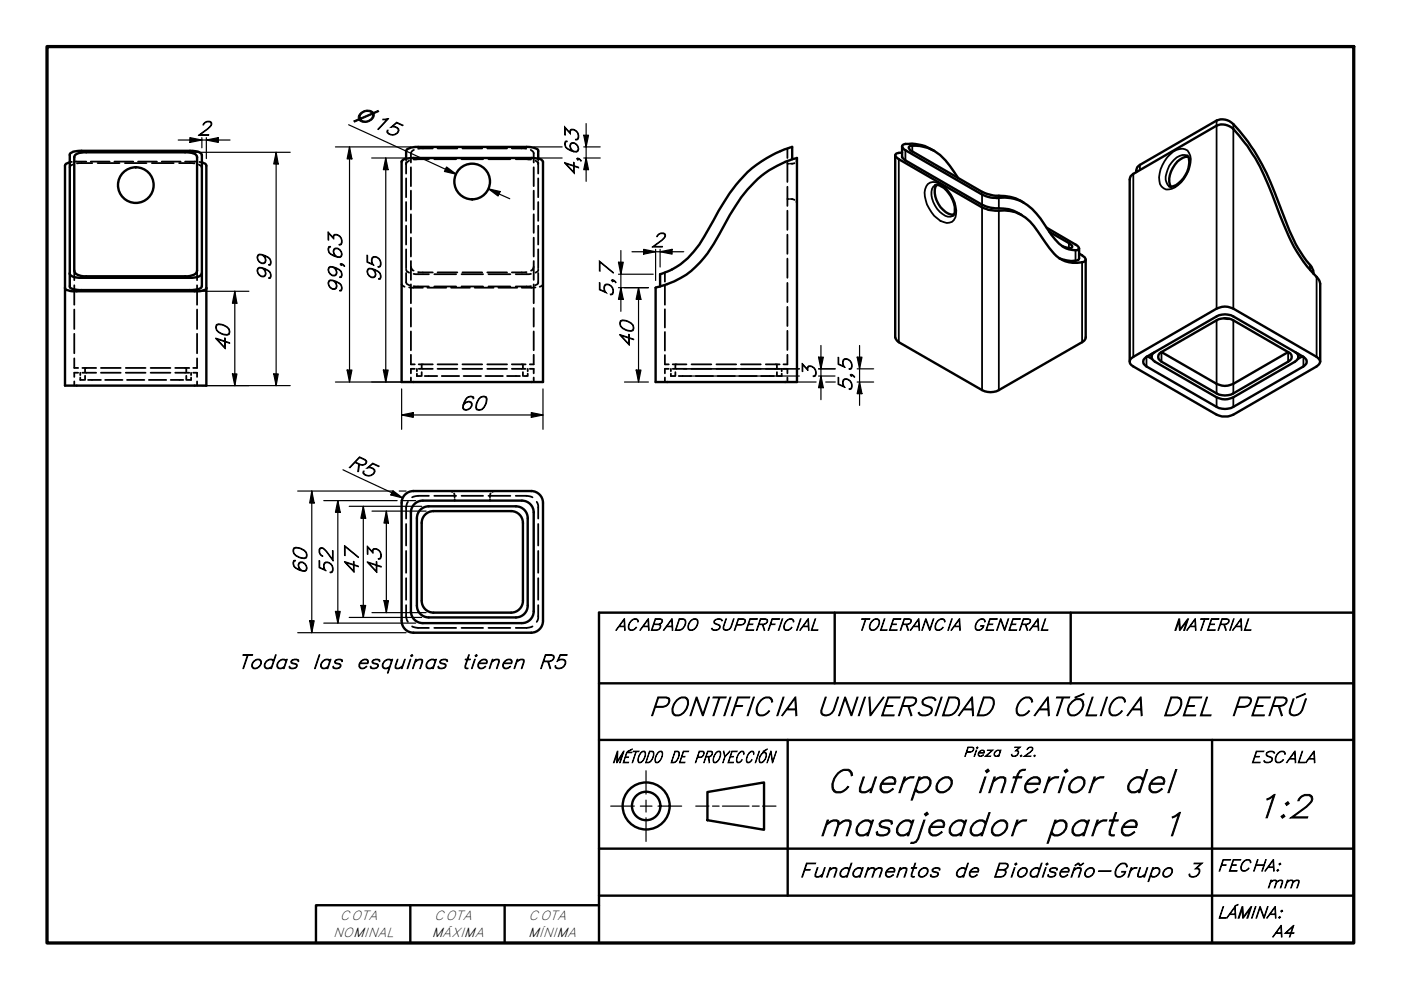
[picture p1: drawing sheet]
<svg xmlns="http://www.w3.org/2000/svg" width="297mm" height="210mm" viewBox="0 0 297 210" stroke-linecap="round" stroke-linejoin="round" font-family="sans-serif">
<!-- layer: Oculto (ISO) -->
<g fill="none" stroke="#000" stroke-width=".38">
<path d="M15.2 34.3l-.4 .1M15.4 34.9a.65 .65 0 0 0-.6 .7M15.7 34.3h2.6M19.2 34.3h4M19.6 34.6h-3.3M20.7 34.6h4.6M24.3 34.3h4M26.5 34.6h4.6M29.3 34.3h4M32.2 34.6h4.6M34.3 34.3h4M38 34.6h3.2"/>
<path d="M39.2 34.3h2.6M42.2 34.9l.4 .3 .2 .4M42.3 34.3l.5 .1M86.1 33.6v.4M86.1 34.4v2.4M86.1 37.8v4M86.7 34.1l-.4 .3-.2 .4M87.1 35.5v4M87.8 31.8l-.5 .3-.2 .4v2M90.9 33.8h-3.2M91.8 31.5h-3.2M92.1 33.8h4.6"/>
<path d="M92.8 31.5h4.2M97.9 33.8h4.5M98 31.5h4.2M103.3 31.5h4.2M103.6 33.8h4.6M108.5 31.5h3.1M109.3 33.8h3.3M112.5 31.8l.5 .3 .2 .4v2M113.2 35.5v4M113.5 34.1l.5 .3 .1 .4M114.1 33.6v.4M114.1 34.4v2.4"/>
<path d="M114.1 37.8v4M166.9 31.5v2M166.9 34.5v4.1M166.9 39.6v4.1M166.9 34.7h.4M168.5 34.6l-.9 .1M169 33.8l-.2 .4M15.7 57.4v2M41.8 57.4v2M86.1 57.1l.2 .5 .4 .2M86.1 57.9v2l.2 .3 .5 .3M86.1 42.8v4"/>
<path d="M86.1 47.9v4M86.1 52.9v4M87.1 56.6l.2 .5 .4 .3M87.1 40.4v4M87.1 45.4v4M87.1 50.4v4M87.1 55.3v4M87.7 58.1h3.2M88.6 57.7l3.2 .1M92.1 58.1h4.6M92.8 57.8h4.2M97.9 58.1h4.5"/>
<path d="M98 57.8h4.2M103.3 57.8h4.2M103.6 58.1h4.6M111.6 57.7l-3.1 .1M112.6 58.1h-3.3M113.2 56.6l-.2 .5-.4 .3M113.2 40.4v4M113.2 45.4v4M113.2 50.4v4M113.2 55.3v4M114.1 57.1a.65 .65 0 0 1-.6 .7M114.1 57.9v2a.63 .63 0 0 1-.6 .6"/>
<path d="M114.1 42.8v4M114.1 47.9v4M114.1 52.9v4M141 57.8v1.9M166.9 44.7v4M166.9 49.8v4M166.9 54.8v4.1M166.9 60v4M166.9 42.2h.4M167.6 42.2l.9 .2M168.8 42.8l.2 .4M15.7 76v2h.9"/>
<path d="M15.7 60.5v4.1M15.7 65.6v4.2M15.7 70.8v4.1M16.6 79h-.9v.9M17 79v.5M17.5 79h2.9M17.5 78h2.9M18 78v.8M18 79.7v.9M21.4 79h4.2M21.4 78h4.2M26.7 79h4.2"/>
<path d="M26.7 78h4.2M31.9 79h4.2M31.9 78h4.2M37.1 79h3M37.1 78h3M39.5 78v.8M39.5 79.7v.9M40.5 79v.5M41 79h.8v.9M41.8 76v2h-.8M41.8 60.5v4.1M41.8 65.6v4.2"/>
<path d="M41.8 70.8v4.1M85.2 60.2v.2l.6 .4M86.7 60.9l3 .1M87.1 75.2v2.1h.8M87.1 60.3v4M87.1 65.3v4M87.1 70.3v4M87.7 60.7h3.2M87.9 78.2h-.8v1M88.4 79.2v.5h.8M88.4 78.2v.5M88.8 78.2h3"/>
<path d="M88.8 77.3h3M89.4 77.3v.8M89.4 78.9v.8M90 79.7h2.7M90.6 61h4M92.1 60.7h4.6M92.8 78.2h4.2M92.8 77.3h4.2M93.7 79.7h3.6M95.6 61h4M97.9 60.7h4.5M98 78.2h4.2"/>
<path d="M98 77.3h4.2M98.3 79.7h3.7M100.6 61h4M102.9 79.7h3.7M103.3 78.2h4.2M103.3 77.3h4.2M103.6 60.7h4.6M105.7 61h4M107.5 79.7h2.7M108.5 78.2h2.9M108.5 77.3h2.9M110.9 77.3v.8"/>
<path d="M110.9 78.9v.8M111.9 79.2v.5h-.8M111.9 78.2v.5M112.3 78.2h.9v1M112.6 60.7h-3.3M113.2 75.2v2.1h-.9M113.2 60.3v4M113.2 65.3v4M113.2 70.3v4M113.5 60.9l-2.9 .1M115.1 60.2l-.2 .4-.5 .2M141 75.3v2h.8"/>
<path d="M141 60.7v3.9M141 65.6v3.8M141 70.4v3.9M141.8 78.2h-.8v1M142.2 79.2v.5h.9M142.2 78.2v.5M142.6 78.2h2.9M142.6 77.3h2.9M143.2 77.3v.8M143.2 78.9v.8M143.9 79.7h2.7M146.6 78.2h4.2"/>
<path d="M146.6 77.3h4.2M147.5 79.7h3.7M151.9 78.2h4.2M151.9 77.3h4.2M152.1 79.7h3.7M156.7 79.7h3.8M157.1 78.2h4.2M157.1 77.3h4.2M161.4 79.7h2.7M162.4 78.2h2.9M162.4 77.3h2.9M164.7 77.3v.8"/>
<path d="M164.7 78.9v.8M165.7 79.2v.5h-.8M165.7 78.2v.5M166.1 78.2h.8v1M166.9 75.2v2.1h-.8M166.9 65.1v4M166.9 70.1v4.1M15.7 80.9v.9M17 80v.6h.8M18.7 80.6h2.7M22.3 80.6h3.7M26.9 80.6h3.7"/>
<path d="M31.6 80.6h3.6M36.2 80.6h2.7M40.5 80v.6h-.8M41.8 80.9v.9M87.1 80v1M113.2 80v1M141 80v1M166.9 80v1M86.1 111.1v4.6M86.1 116.8v4.6M86.5 106.4l-.4 1.2v2.4M90.9 105.1h-2.3l-1.2 .3"/>
<path d="M92.1 105.1h4.6M95.4 104.1l.5 .2M96.3 104.6l.1 .8M96.4 105.8v.3M97.9 105.1h4.5M103.6 105.1h4.6M103.9 105.8v.3M104 104.6l-.1 .8M104.9 104.1l-.5 .2M109.3 105.1h2.3l1.3 .3M113.8 106.4l.3 .8v2.8M114.1 111.1v4.6"/>
<path d="M114.1 116.8v4.6M86.1 128.3v2.4l.4 1.2M86.1 122.6v4.6M87.4 132.8l1.2 .3h2.3M92.1 133.1h4.6M97.9 133.1h4.5M103.6 133.1h4.6M112.9 132.8l-1.3 .3h-2.3M114.1 128.3v2.8l-.3 .8M114.1 122.6v4.6"/>
</g>
<!-- layer: Visible (ISO) -->
<g fill="none" stroke="#000" stroke-width=".51">
<path d="M14.8 34.4a1.04 1.04 0 0 0-1 .8v46.6h30v-46.6a1.04 1.04 0 0 0-1-.8M14.9 32.5l.6-.3 1.3-.2h24l1.2 .2a.92 .92 0 0 1 .8 .7v27.8a1.46 1.46 0 0 1-1.5 .7l-24.5 .1-1.3-.2a.64 .64 0 0 1-.7-.6v-28zM15.9 32.9l.9-.5 1-.1h22l.9 .1a1.11 1.11 0 0 1 1.1 .9v24.1a1.48 1.48 0 0 1-1.5 1.1l-22.5 .1-1-.2a1.23 1.23 0 0 1-1.1-1v-24.1zM85.2 34.1l.7-.4 1.2-.2h26.1l1.2 .2 .7 .4v46.9h-29.9zM86.1 33.6v-1.6a1.92 1.92 0 0 1 2-.8h24l1.3 .2a.64 .64 0 0 1 .7 .6v1.6M160.7 37.9a20.3 20.3 0 0 1 8.2-4.4l.1 47.5h-30v-20a18.4 18.4 0 0 0 12.3-9.3 89.6 89.6 0 0 1 5.9-9.9l1.3-1.6zM168 33.8v-2.6a24.7 24.7 0 0 0-14.5 11.7l-2.2 3.7a38.3 38.3 0 0 1-4.9 7.5 13.8 13.8 0 0 1-6.4 4v2.6M189.8 32.9v38.6l.4 .7 .4 .4 17.6 10.1a3.8 3.8 0 0 0 3.6 0l17.6-10.1 .7-.7 .1-16.9M191.3 31v2.4l.7 .6 16.2 9.4a9 9 0 0 0 4.7 .8 7.6 7.6 0 0 1 3.7 1.4M191.3 32.4a1.4 1.4 0 0 0-1.5 .5l.2 .4 .6 .5 17.6 10.2a8.7 8.7 0 0 0 4.8 .6 8.4 8.4 0 0 1 7 4.5 22.5 22.5 0 0 0 4.5 5.6 6.2 6.2 0 0 0 5.5 .7 .6 .6 0 0 0-.3-1l-.9-.6M198.1 32a8.7 8.7 0 0 0-6.6-1.3l-.2 .1a.58 .58 0 0 0 .3 .9l16.6 9.5a7.5 7.5 0 0 0 4.8 .7 8.5 8.5 0 0 1 6.7 3.3l.9 1.1a21.5 21.5 0 0 0 4.4 5.7 4.2 4.2 0 0 0 3.5 .9l.3-.2-.5-.7-6.4-3.7M198.2 39.3a1.9 1.9 0 0 1 2 .5 6 6 0 0 1 2.1 5.6l-.3 .4"/>
<path d="M198.6 39.2a4.2 4.2 0 0 0 .8 4.7 3.6 3.6 0 0 0 2.8 1.6M203.1 37.8l-.8-1.3a12.1 12.1 0 0 0-4.9-4.8l-.7-.4a7.1 7.1 0 0 0-3.9-.3l-.1 .3 .3 .6 15.2 8.8a10 10 0 0 0 4.8 .9 7.4 7.4 0 0 1 4.1 1.4M240.9 36.5v-.3a1.31 1.31 0 0 1 .8-1.2l16.2-9.4a3.2 3.2 0 0 1 3.6 .7 41.2 41.2 0 0 1 8.8 14.5l1.5 4.1a33.5 33.5 0 0 0 5.2 10.4 3.5 3.5 0 0 1 1.4 2.7M251.7 33a2.79 2.79 0 0 1 .3 2.7 5.6 5.6 0 0 1-3.6 3.9l-.5-.1M251.9 33.2a4.2 4.2 0 0 0-3.6 3.2 3.6 3.6 0 0 0 0 3.2M14.8 57.9a1.33 1.33 0 0 0 1.5 .9l24.5 .1 1.3-.3 .5-.3 .2-.4M222.5 49.2l4.1 2.3a.81 .81 0 0 1 .7 1 1.44 1.44 0 0 1-1.4-.1l-.7-.2M228.8 52.7v2.1a.59 .59 0 0 1-.8 .5 7.3 7.3 0 0 1-3.4-.5M13.8 61.1l.4 .4 1.1 .3h26.9l1.2-.3 .4-.3v-.1M239.5 76.7v-38.6a1.31 1.31 0 0 1 .8-1.2l17.6-10.3a3.3 3.3 0 0 1 3.6 .7 41 41 0 0 1 8.2 14l1.6 4.3a34.8 34.8 0 0 0 6.8 12 4.5 4.5 0 0 1 1.8 2.6v16.5M239.8 76l18.1-10.6a3.8 3.8 0 0 1 3.6 0l17.6 10.3a1.06 1.06 0 0 1 .8 1 1.06 1.06 0 0 1-.8 1l-17.6 10.2a4.3 4.3 0 0 1-3.6 0l-17.6-10.2a1.01 1.01 0 0 1-.5-1.7zM242.7 76l15.2-8.9a3.8 3.8 0 0 1 3.6 0l14.9 8.6a1.09 1.09 0 0 1 .7 1 1.09 1.09 0 0 1-.7 1l-14.9 8.6a3.8 3.8 0 0 1-3.6 0l-14.8-8.6a1.03 1.03 0 0 1-.4-1.7z"/>
<path d="M243.3 75.5l1 .6M244.2 75v.7M244.9 74.6a1.09 1.09 0 0 0-.7 1.1 1.09 1.09 0 0 0 .7 1l13 7.5a3.8 3.8 0 0 0 3.6 0l13.1-7.5a1.09 1.09 0 0 0 .7-1 1.09 1.09 0 0 0-.7-1.1M246.3 74.6a1.09 1.09 0 0 0-.7 1.1 1.09 1.09 0 0 0 .7 1l11.6 6.7a3.8 3.8 0 0 0 3.6 0l11.6-6.7a1.06 1.06 0 0 0 .8-1 1.06 1.06 0 0 0-.8-1.1M246.3 74.6l11.6-6.7a3.8 3.8 0 0 1 3.6 0l11.6 6.7-11.6 6.8a3.8 3.8 0 0 1-3.6 0zM259.6 67.5l1.1 .1M275.3 75v.7M276.2 75.5l-1.1 .6M87.1 108.6v21M87.6 104.1h25a2.51 2.51 0 0 1 2.5 2.5v25M87.7 104.1a2.51 2.51 0 0 0-2.5 2.5v25M89.6 106.1a2.51 2.51 0 0 0-2.5 2.6"/>
<path d="M89.7 106.1h20.9M90.9 107.4h18.5a2.51 2.51 0 0 1 2.5 2.5v18.5a2.51 2.51 0 0 1-2.5 2.5h-18.5M90.9 107.4a2.51 2.51 0 0 0-2.5 2.5v18.5a2.51 2.51 0 0 0 2.5 2.5M108.4 108.4a2.51 2.51 0 0 1 2.5 2.5v16.5a2.51 2.51 0 0 1-2.5 2.5M108.4 108.4h-16.5a2.51 2.51 0 0 0-2.5 2.5v16.5a2.51 2.51 0 0 0 2.5 2.5h16.5M110.6 106.1a2.51 2.51 0 0 1 2.6 2.6M113.2 108.6v21M85.2 131.6a2.51 2.51 0 0 0 2.5 2.5M87.1 129.6a2.51 2.51 0 0 0 2.5 2.5M89.7 132.1h20.9M113.2 129.6a2.51 2.51 0 0 1-2.6 2.5M115.1 131.6a2.51 2.51 0 0 1-2.5 2.5h-25"/>
<circle cx="28.8" cy="39.2" r="3.8"/>
<circle cx="100.1" cy="38.5" r="3.8"/>
</g>
<!-- layer: Visible fina (ISO) -->
<g fill="none" stroke="#000" stroke-width=".38">
<path d="M190.6 33.8v38.8M192 31.8v2.2M193.4 30.9v1.2M196.7 39a2.79 2.79 0 0 1 3.7 .8 6.6 6.6 0 0 1 2.2 6.3 1.71 1.71 0 0 1-2.5 1 7.1 7.1 0 0 1-4.1-6.3l.2-.7zM198.2 39.3a2.87 2.87 0 0 0-.3 3.5 5.1 5.1 0 0 0 3.1 3.1l1-.1M240.3 36.9v38.8M241.7 35v1M248.1 32.7a2.92 2.92 0 0 1 3.7-.8 4 4 0 0 1 .2 4.3 6.1 6.1 0 0 1-4.2 4 1.83 1.83 0 0 1-2-1.9 6.7 6.7 0 0 1 2.3-5.6zM251.7 33a3 3 0 0 0-3.3 1.5 5 5 0 0 0-1.1 4.2l.6 .8M257.9 25.6v39.8M261.5 26.3v39.1M208.2 41.2v2.2"/>
<path d="M208.2 44v38.7M211.8 41.9v2.3M211.8 44.7v38M226.6 51.5v1.1M228 53.1v2.2M229.4 55.6v17M277.7 56.2v1M279.1 58.7v17M243.1 75.7v2M246.3 74.6v2.1M257.9 67.9v15.5M261.5 67.9v15.5"/>
<path d="M273.1 74.6v2.1M276.4 75.7v2M257.9 84.2v2.1M261.5 84.2v2.1"/>
</g>
<!-- layer: Borde (ISO) -->
<path d="M10 9.9h277v190h-277z" fill="none" stroke="#000" stroke-width=".7"/>
<g fill="none" stroke="#000" stroke-width=".51">
<path d="M177 129.9v15M227 129.9v15M287 129.9h-160v70M127 156.9h160M127 144.9h160M167 156.9v33M257 156.9v43M127 179.9h160M150 167.9l12-2v10l-12-2zM87 191.9v8M107 191.9v8M127 191.9h-60v8"/>
<path d="M127 189.9h160"/>
<circle cx="137" cy="170.9" r="5"/>
<circle cx="137" cy="170.9" r="3"/>
</g>
<path d="M129.5 170.9h5M135.8 170.9h2.4M137 163.4v5M137 169.6v2.6M137 173.4v5M139.5 170.9h5M147.5 170.9h2.8M151.1 170.9h1.4M153.2 170.9h5.6M159.5 170.9h1.5M161.7 170.9h2.8" fill="none" stroke="#000" stroke-width=".25"/>
<!-- layer: Cota (ISO) -->
<g fill="none" stroke="#000" stroke-width=".25">
<path d="M37.8 29.7h11M40.3 29.2l2.5 .5-2.5 .5zM40.8 32.3h20.7M42.8 29.2v2.1M43.8 29.7l2.5-.5v1zM43.8 29.2v4.4M58.5 32.3l.5 2.5h-1zM58.5 32.3v49.5M71.1 31.2h16M73.9 26.5l22.8 10.4-2.3-1.1M74.1 31.2l.5 2.5h-1zM74.1 31.2v49.8"/>
<path d="M78.8 33.5h7.3M81.8 33.5l.5 2.5h-1zM81.8 33.5v47.5M94.7 35.4l2 1.5-2.5-.5zM113.2 31.2h6M114.1 33.5h5.1M123.8 28.7h1l-.5 2.5zM123.8 33.5h3.5M123.8 31.2h3.5M124.3 33.5l.5 2.5h-1zM124.3 26.2v12.3M103.6 40l2.4 .6-.4 1z"/>
<path d="M103.6 40l4.5 2.1M131.1 55.6h1l-.5 2.5zM131.1 58.1h7.4M131.6 53.1v12.9M134 53.4h11M136.5 52.9l2.5 .5-2.5 .5zM139 52.9v6.6M140 53.4l2.5-.5v1zM140 52.9v3.7M42.8 61.8h10M49.3 79.3h.9l-.4 2.5zM49.8 61.8l.4 2.5h-.9z"/>
<path d="M49.8 61.8v20M58 79.3h1l-.5 2.5zM73.6 78.5h1l-.5 2.5zM81.3 78.5h1l-.5 2.5zM131.1 61h6.4M131.6 61l.5 2.5h-1zM134.9 78.5h1l-.5 2.5zM135.4 61l.5 2.5h-1zM135.4 61v20M145 78.2h24.5M146.2 79.7h23.3M173.5 75.7h1.1l-.5 2.5z"/>
<path d="M173.5 79.7h3.5M173.5 78.2h3.6M174.1 79.7l.5 2.5h-1.1zM174.1 73.3v11.4M181.7 75.7h1.1l-.6 2.5zM181.7 78.2h3.5M182.2 73.3v12.7M42.8 81.8h18.7M71.1 81h15M72.7 99.6l12.6 6M85.2 88l2.4-.5v1zM85.2 88h29.9"/>
<path d="M85.2 82.5v8.5M112.6 87.5l2.5 .5-2.5 .5zM115.1 82.5v8.5M132.4 81h5.1M142.5 81h30.5M175.1 81h2M181.7 81h3.5M182.2 81l.6 2.5h-1.1zM63.1 104.1h20.3M66.1 104.1l.5 2.6h-.9zM66.1 104.1v30M68.6 106.1h15.6"/>
<path d="M71.6 106.1l.5 2.5h-1zM71.6 106.1v26M74 107.4h15.4M77 107.4l.5 2.5h-1zM77 107.4v23.5M78.9 108.4h11.5M81.9 108.4l.5 2.5h-1zM81.9 108.4v21.5M83.3 104l2 1.6-2.4-.7zM84.6 104.1h1.5M85 106.1h3.1M63.1 134.1h23"/>
<path d="M65.7 131.6h.9l-.5 2.5zM68.6 132.1h19.5M71.1 129.6h1l-.5 2.5zM74 130.9h15.4M76.5 128.4h1l-.5 2.5zM78.9 129.9h11.5M81.4 127.4h1l-.5 2.5z"/>
</g>
<g fill="#000">
<path d="M40.3 29.2l2.5 .5-2.5 .5z" fill-rule="evenodd"/>
<path d="M43.8 29.7l2.5-.5v1z" fill-rule="evenodd"/>
<path d="M58.5 32.3l.5 2.5h-1z" fill-rule="evenodd"/>
<path d="M74.1 31.2l.5 2.5h-1z" fill-rule="evenodd"/>
<path d="M81.8 33.5l.5 2.5h-1z" fill-rule="evenodd"/>
<path d="M94.7 35.4l2 1.5-2.5-.5z" fill-rule="evenodd"/>
<path d="M123.8 28.7h1l-.5 2.5z" fill-rule="evenodd"/>
<path d="M124.3 33.5l.5 2.5h-1z" fill-rule="evenodd"/>
<path d="M103.6 40l2.4 .6-.4 1z" fill-rule="evenodd"/>
<path d="M131.1 55.6h1l-.5 2.5z" fill-rule="evenodd"/>
<path d="M136.5 52.9l2.5 .5-2.5 .5z" fill-rule="evenodd"/>
<path d="M140 53.4l2.5-.5v1z" fill-rule="evenodd"/>
<path d="M49.3 79.3h.9l-.4 2.5z" fill-rule="evenodd"/>
<path d="M49.8 61.8l.4 2.5h-.9z" fill-rule="evenodd"/>
<path d="M58 79.3h1l-.5 2.5z" fill-rule="evenodd"/>
<path d="M73.6 78.5h1l-.5 2.5z" fill-rule="evenodd"/>
<path d="M81.3 78.5h1l-.5 2.5z" fill-rule="evenodd"/>
<path d="M131.6 61l.5 2.5h-1z" fill-rule="evenodd"/>
<path d="M134.9 78.5h1l-.5 2.5z" fill-rule="evenodd"/>
<path d="M135.4 61l.5 2.5h-1z" fill-rule="evenodd"/>
<path d="M173.5 75.7h1.1l-.5 2.5z" fill-rule="evenodd"/>
<path d="M181.7 75.7h1.1l-.6 2.5z" fill-rule="evenodd"/>
<path d="M85.2 88l2.4-.5v1z" fill-rule="evenodd"/>
<path d="M112.6 87.5l2.5 .5-2.5 .5z" fill-rule="evenodd"/>
<path d="M174.1 79.7l.5 2.5h-1.1z" fill-rule="evenodd"/>
<path d="M182.2 81l.6 2.5h-1.1z" fill-rule="evenodd"/>
<path d="M66.1 104.1l.5 2.6h-.9z" fill-rule="evenodd"/>
<path d="M71.6 106.1l.5 2.5h-1z" fill-rule="evenodd"/>
<path d="M77 107.4l.5 2.5h-1z" fill-rule="evenodd"/>
<path d="M81.9 108.4l.5 2.5h-1z" fill-rule="evenodd"/>
<path d="M83.3 104l2 1.6-2.4-.7z" fill-rule="evenodd"/>
<path d="M65.7 131.6h.9l-.5 2.5z" fill-rule="evenodd"/>
<path d="M71.1 129.6h1l-.5 2.5z" fill-rule="evenodd"/>
<path d="M76.5 128.4h1l-.5 2.5z" fill-rule="evenodd"/>
<path d="M81.4 127.4h1l-.5 2.5z" fill-rule="evenodd"/>
</g>
<g font-size="7">
<text x="175.1" y="168.1">Cuerpo</text>
<text x="206.8" y="168.1">inferior del</text>
<text x="265.9" y="173.4">1:2</text>
<text x="173.4" y="177.2">masajeador</text>
<text x="221.7" y="177.2">parte 1</text>
</g>
<g font-size="5.6">
<text x="137.5" y="151.7">PONTIFICIA UNIVERSIDAD CATÓLICA</text>
<text x="246.3" y="151.7">DEL PERÚ</text>
</g>
<g font-size="4.2">
<text x="41.8" y="28.7">2</text>
<text x="122.7" y="37.4" transform="rotate(-90 122.7 37.4)">4,63</text>
<text x="138" y="52.4">2</text>
<text x="57.5" y="59.9" transform="rotate(-90 57.5 59.9)">99</text>
<text x="72.5" y="62.5" transform="rotate(-90 72.5 62.5)">99,63</text>
<text x="80.8" y="60" transform="rotate(-90 80.8 60)">95</text>
<text x="130" y="63.1" transform="rotate(-90 130 63.1)">5,7</text>
<text x="48.7" y="74.6" transform="rotate(-90 48.7 74.6)">40</text>
<text x="134.4" y="73.8" transform="rotate(-90 134.4 73.8)">40</text>
<text x="173" y="80.4" transform="rotate(-90 173 80.4)">3</text>
<text x="180.7" y="83.2" transform="rotate(-90 180.7 83.2)">5,5</text>
<text x="97.3" y="87">60</text>
<text x="73.6" y="98.9" transform="rotate(25 73.6 98.9)">R5</text>
<text x="65.1" y="122" transform="rotate(-90 65.1 122)">60</text>
<text x="70.6" y="122" transform="rotate(-90 70.6 122)">52</text>
<text x="76" y="122" transform="rotate(-90 76 122)">47</text>
<text x="80.8" y="122" transform="rotate(-90 80.8 122)">43</text>
<text x="50.4" y="141.8">Todas</text>
<text x="66.2" y="141.8">las</text>
<text x="75.4" y="141.8">esquinas</text>
<text x="97.7" y="141.8">tienen R5</text>
<text x="169.5" y="186">Fundamentos</text>
<text x="202.1" y="186">de Biodiseño-Grupo 3</text>
</g>
<text font-size="4.1" x="75.1" y="25.1" transform="rotate(25 75.1 25.1)">⌀15</text>
<g font-size="3.5">
<text x="130.5" y="133.6">ACABADO</text>
<text x="150.3" y="133.6">SUPERFICIAL</text>
<text x="181.8" y="133.6">TOLERANCIA</text>
<text x="206.1" y="133.6">GENERAL</text>
<text x="248.7" y="133.6">MATERIAL</text>
<text x="129.8" y="161.7">MÉTODO DE PROYECCIÓN</text>
<text x="265.1" y="161.7">ESCALA</text>
<text x="258.1" y="184.7">FECHA:</text>
<text x="268.5" y="188.2">mm</text>
<text x="258.1" y="194.7">LÁMINA:</text>
<text x="269.7" y="198.7">A4</text>
</g>
<g font-size="2.8">
<text x="204.2" y="160.4">Pieza 3.2.</text>
<text x="72.1" y="195.1">COTA</text>
<text x="92.1" y="195.1">COTA</text>
<text x="112.1" y="195.1">COTA</text>
<text x="70.6" y="198.7">NOMINAL</text>
<text x="91.6" y="198.7">MÁXIMA</text>
<text x="112" y="198.7">MÍNIMA</text>
</g>
</svg>
